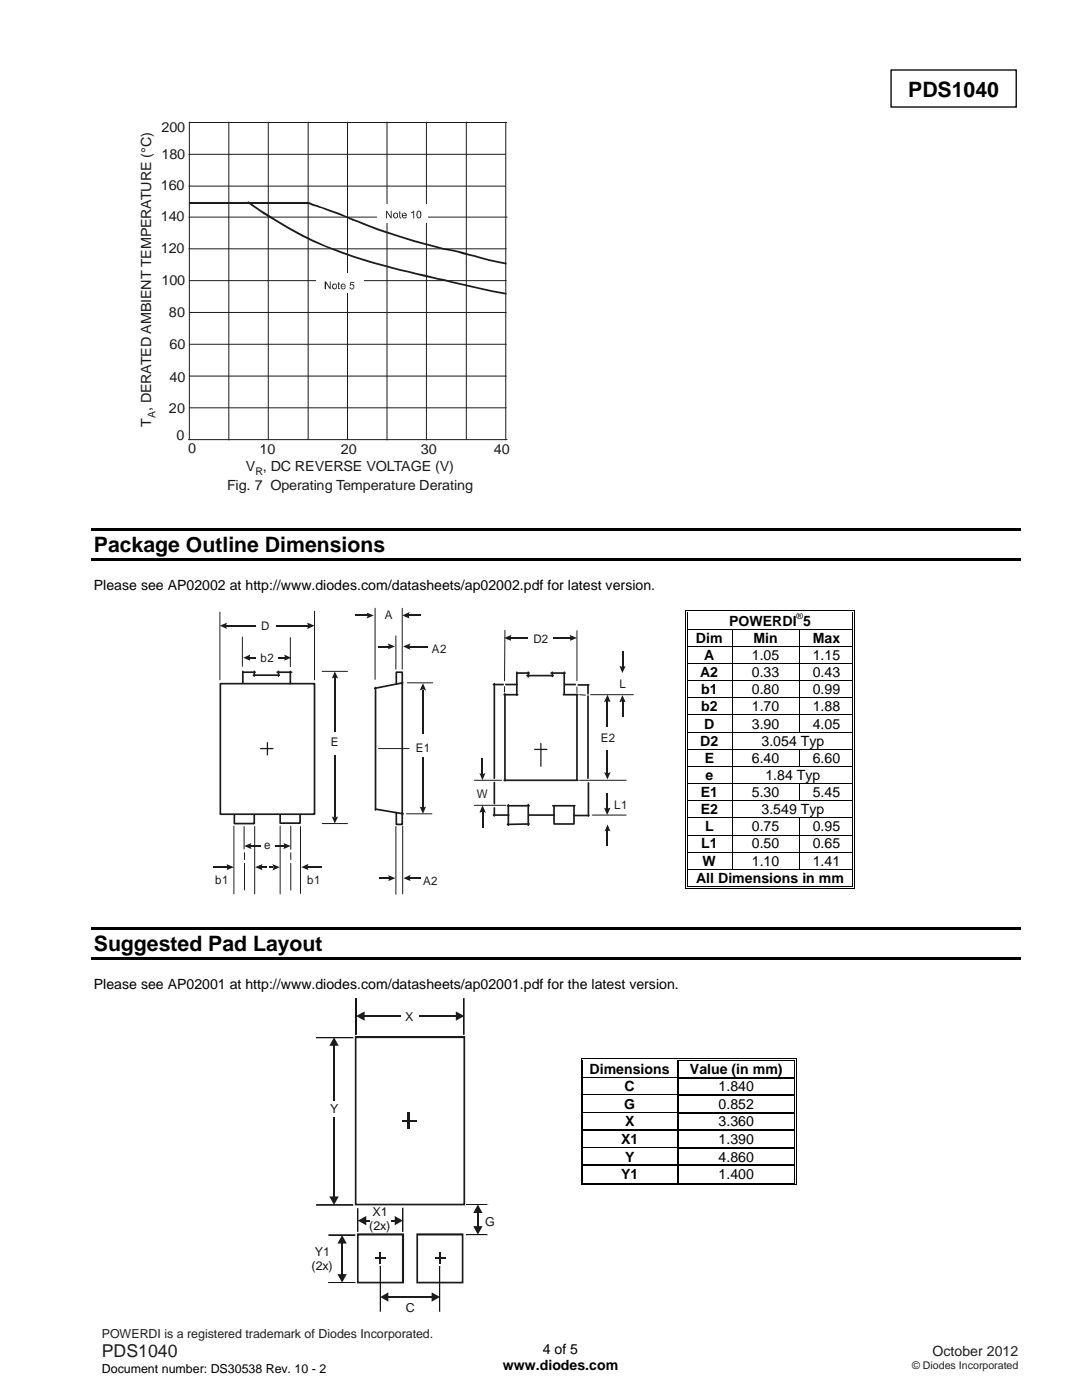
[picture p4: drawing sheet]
<svg xmlns="http://www.w3.org/2000/svg" width="216mm" height="279mm" viewBox="0 0 216 279" stroke-linecap="round" stroke-linejoin="round" font-family="sans-serif">
<path d="M177.8 14h25v7.4h-25z" fill="none" stroke="#000" stroke-width=".26"/>
<g fill="none" stroke="#1f1a17" stroke-width=".2">
<path d="M37.7 37.1h63.1M37.7 30.8h63.1M37.8 24.4v63.3M37.8 24.4h63.3M45.7 24.4v63.4M53.5 24.4v63.3M61.5 24.4v63.3M69.3 24.4v63.3M77.2 24.4v63.4M85.1 24.4v63.4M93 24.4v63.3M100.9 24.4v63.3"/>
<path d="M37.7 43.3h63.5M37.7 49.7h63.3M37.8 56h63.2M37.8 75.1h63.2M37.8 68.7h63.2M37.8 62.4h63.2M37.6 87.7h63.6M37.8 81.4h63.2"/>
</g>
<path d="M37.7 40.4h23.8" fill="none" stroke="#1f1a17" stroke-width=".34"/>
<g fill="#1f1a17">
<path d="M49.6 40.2l-.2 .2zM49.6 40.2l-.1 .2zM49.6 40.2l1.6 1.1-.3 .3-.8-.6-.7-.6zM51.2 41.3l1.7 1.1-.3 .3-1.7-1.1zM52.9 42.4a83.4 83.4 0 0 0 9.6 5.5l-.2 .3a95.4 95.4 0 0 1-9.7-5.5zM62.5 47.9a91.5 91.5 0 0 0 11.2 4.1l-.1 .4a91.5 91.5 0 0 1-11.3-4.2zM73.7 52l6.2 1.7 6.5 1.5v.4l-6.6-1.5-6.2-1.7zM86.4 55.2l4 1-.1 .3-3.9-.9zM90.4 56.2l10.7 2.3-.1 .3-2.8-.5-7.9-1.8z"/>
<path d="M61.6 40.3l1.8 .7-.1 .3-1.9-.7zM63.4 41l.8 .3-.1 .3-.8-.3zM64.2 41.3l1 .3-.1 .4-1-.4zM65.2 41.6l5.2 2.1-.1 .3-5.2-2zM70.4 43.8l-.1 .2zM70.4 43.7l-.1 .3zM70.4 43.8l-.1 .2zM70.4 43.7l2.4 .9-.2 .3-2.3-.9zM72.8 44.6l2.6 1-.1 .3-.7-.2-2-.8zM75.4 45.6l7.4 2.4 5.7 1.5 1.8 .3v.4a106.6 106.6 0 0 1-15-4.3zM90.3 49.8l4.4 1.1v.4l-4.4-1.1zM94.7 50.9l3.1 .9 3.3 .7-.1 .3-3.3-.7-3-.8z"/>
</g>
<g fill="#fff">
<path d="M63 54.6h9.6v3.8h-9.6z"/>
<path d="M75.2 40.6h10.1v3.8h-10.1z"/>
</g>
<g fill="#1f1a17">
<path d="M64.8 56.2h.2l.8 1.2v-1.2h.2v1.5h-.2l-.8-1.2v1.2h-.2z" fill-rule="evenodd"/>
<path d="M66.4 56.7l.6-.1 .1 .2v.8l-.4 .2-.3-.2-.2-.4zM66.6 56.9l-.2 .3 .3 .4 .4-.2v-.4l-.2-.2z" fill-rule="evenodd"/>
<path d="M67.5 56.3h.1v.3h.2v.2h-.2v.7l.3 .2-.4-.1z" fill-rule="evenodd"/>
<path d="M68.2 56.6h.5l.3 .6h-.8v.3l.3 .1 .2-.2h.3l-.5 .4-.5-.4v-.5zM68.2 56.9v.2h.5v-.2z" fill-rule="evenodd"/>
<path d="M69.9 56.3h.8v.1h-.7v.4l.3-.1 .3 .2a.59 .59 0 0 1-.4 .9l-.4-.2v-.2l.1-.1v.1l.3 .2 .2-.1 .1-.4-.3-.2-.4 .1z" fill-rule="evenodd"/>
<path d="M77 42.1h.2l.8 1.1v-1.1h.1v1.5h-.1l-.8-1.2v1.2h-.2z" fill-rule="evenodd"/>
<path d="M78.6 42.6l.3-.2 .4 .2v.8a.57 .57 0 0 1-.8 0 .57 .57 0 0 1 .1-.8zM78.7 42.7v.5l.1 .2h.3l.1-.6-.3-.2z" fill-rule="evenodd"/>
<path d="M79.7 42.2l.1-.1v.4h.3l-.3 .1v.7l.3 .1v.2l-.4-.2z" fill-rule="evenodd"/>
<path d="M80.2 42.7l.5-.3 .3 .2 .2 .5h-.9l.3 .3 .6-.2-.1 .2-.6 .2-.3-.4zM80.4 42.7l-.1 .2h.6v-.2l-.2-.1z" fill-rule="evenodd"/>
<path d="M82 42.4l.6-.3v1.5h-.1v-1.2l-.4 .2z" fill-rule="evenodd"/>
<path d="M83.4 42.1h.4l.3 .4-.1 .9-.3 .2a.64 .64 0 0 1-.6-.3 .64 .64 0 0 1 0-.7zM83.4 42.3l-.1 .9 .2 .2h.2l.2-.6-.1-.5z" fill-rule="evenodd"/>
</g>
<path d="M18.2 105.3h185.5v.6h-185.5zM18.2 111.4h185.5v.6h-185.5zM18.2 185h185.5v.5h-185.5zM18.2 191.1h185.5v.5h-185.5z" fill="#000"/>
<g fill="#fff">
<path d="M137.3 122.3h32.8v3.2h-32.8z"/>
<path d="M137.7 122.3h32v3.2h-32z"/>
</g>
<path d="M136.8 121.7h.1v.6h-.1zM136.8 121.7h.5v.2h-.5zM137.1 122.1h.2v.2h-.2zM137.1 122.1h.2v.1h-.2z" fill="#000"/>
<path d="M137.3 121.8h32.8M137.3 122.2h32.8" fill="none" stroke="#000" stroke-width=".2"/>
<path d="M137.3 122.2l32.8 .1z" fill="#fff"/>
<path d="M170.1 121.7h.5v.2h-.5zM170.1 122.1h.2v.2h-.2zM170.1 122.1h.2v.1h-.2zM170.5 121.7h.1v.6h-.1z" fill="#000"/>
<path d="M136.9 122.3v3.2M137.2 122.3v3.2M170.2 122.3v3.2M170.5 122.3v3.2" fill="none" stroke="#000" stroke-width=".2"/>
<g fill="#fff">
<path d="M137.3 125.7h8.7v3.2h-8.7z"/>
<path d="M137.7 125.7h7.7v3.2h-7.7z"/>
<path d="M146.2 125.7h13.2v3.2h-13.2z"/>
<path d="M146.8 125.7h11.9v3.2h-11.9z"/>
<path d="M159.6 125.7h10.5v3.2h-10.5z"/>
<path d="M160.2 125.7h9.5v3.2h-9.5z"/>
</g>
<path d="M136.8 125.5h.1v.2h-.1zM137.1 125.5h.2v.2h-.2zM170.1 125.5h.2v.2h-.2zM170.5 125.5h.1v.2h-.1z" fill="#000"/>
<path d="M136.9 125.7v3.2M137.2 125.7v3.2M137.3 125.6h32.8M146.1 125.7v3.2M159.4 125.7v3.2M170.2 125.7v3.2M170.5 125.7v3.2" fill="none" stroke="#000" stroke-width=".2"/>
<g fill="#fff">
<path d="M137.3 129.1h8.7v3.2h-8.7z"/>
<path d="M137.7 129.1h7.7v3.2h-7.7z"/>
<path d="M146.2 129.1h13.2v3.2h-13.2z"/>
<path d="M146.8 129.1h11.9v3.2h-11.9z"/>
<path d="M159.6 129.1h10.5v3.2h-10.5z"/>
<path d="M160.2 129.1h9.5v3.2h-9.5z"/>
</g>
<path d="M136.8 128.9h.1v.2h-.1zM137.1 128.9h.2v.2h-.2zM170.1 128.9h.2v.2h-.2zM170.5 128.9h.1v.2h-.1z" fill="#000"/>
<path d="M136.9 129.1v3.2M137.2 129.1v3.2M137.3 129h32.8M146.1 129.1v3.2M159.4 129.1v3.2M170.2 129.1v3.2M170.5 129.1v3.2" fill="none" stroke="#000" stroke-width=".2"/>
<g fill="#fff">
<path d="M137.3 132.5h8.7v3.3h-8.7z"/>
<path d="M137.7 132.5h7.7v3.3h-7.7z"/>
<path d="M146.2 132.5h13.2v3.3h-13.2z"/>
<path d="M146.8 132.5h11.9v3.3h-11.9z"/>
<path d="M159.6 132.5h10.5v3.3h-10.5z"/>
<path d="M160.2 132.5h9.5v3.3h-9.5z"/>
</g>
<path d="M136.8 132.3h.1v.2h-.1zM137.1 132.3h.2v.2h-.2zM170.1 132.3h.2v.2h-.2zM170.5 132.3h.1v.2h-.1z" fill="#000"/>
<path d="M136.9 132.5v3.3M137.2 132.5v3.3M137.3 132.4h32.8M146.1 132.5v3.3M159.4 132.5v3.3M170.2 132.5v3.3M170.5 132.5v3.3" fill="none" stroke="#000" stroke-width=".2"/>
<g fill="#fff">
<path d="M137.3 135.9h8.7v3.3h-8.7z"/>
<path d="M137.7 135.9h7.7v3.3h-7.7z"/>
<path d="M146.2 135.9h13.2v3.3h-13.2z"/>
<path d="M146.8 135.9h11.9v3.3h-11.9z"/>
<path d="M159.6 135.9h10.5v3.3h-10.5z"/>
<path d="M160.2 135.9h9.5v3.3h-9.5z"/>
</g>
<path d="M136.8 135.8h.1v.1h-.1zM137.1 135.8h.2v.1h-.2zM170.1 135.8h.2v.1h-.2zM170.5 135.8h.1v.1h-.1z" fill="#000"/>
<path d="M136.9 135.9v3.3M137.2 135.9v3.3M137.3 135.8h32.8M146.1 135.9v3.3M159.4 135.9v3.3M170.2 135.9v3.3M170.5 135.9v3.3" fill="none" stroke="#000" stroke-width=".2"/>
<g fill="#fff">
<path d="M137.3 139.4h8.7v3.2h-8.7z"/>
<path d="M137.7 139.4h7.7v3.2h-7.7z"/>
<path d="M146.2 139.4h13.2v3.2h-13.2z"/>
<path d="M146.8 139.4h11.9v3.2h-11.9z"/>
<path d="M159.6 139.4h10.5v3.2h-10.5z"/>
<path d="M160.2 139.4h9.5v3.2h-9.5z"/>
</g>
<path d="M136.8 139.2h.1v.2h-.1zM137.1 139.2h.2v.2h-.2zM170.1 139.2h.2v.2h-.2zM170.5 139.2h.1v.2h-.1z" fill="#000"/>
<path d="M136.9 139.4v3.2M137.2 139.4v3.2M137.3 139.3h32.8M146.1 139.4v3.2M159.4 139.4v3.2M170.2 139.4v3.2M170.5 139.4v3.2" fill="none" stroke="#000" stroke-width=".2"/>
<g fill="#fff">
<path d="M137.3 142.8h8.7v3.2h-8.7z"/>
<path d="M137.7 142.8h7.7v3.2h-7.7z"/>
<path d="M146.2 142.8h13.2v3.2h-13.2z"/>
<path d="M146.8 142.8h11.9v3.2h-11.9z"/>
<path d="M159.6 142.8h10.5v3.2h-10.5z"/>
<path d="M160.2 142.8h9.5v3.2h-9.5z"/>
</g>
<path d="M136.8 142.6h.1v.2h-.1zM137.1 142.6h.2v.2h-.2zM170.1 142.6h.2v.2h-.2zM170.5 142.6h.1v.2h-.1z" fill="#000"/>
<path d="M136.9 142.8v3.2M137.2 142.8v3.2M137.3 142.7h32.8M146.1 142.8v3.2M159.4 142.8v3.2M170.2 142.8v3.2M170.5 142.8v3.2" fill="none" stroke="#000" stroke-width=".2"/>
<g fill="#fff">
<path d="M137.3 146.2h8.7v3.3h-8.7z"/>
<path d="M137.7 146.2h7.7v3.3h-7.7z"/>
<path d="M146.2 146.2h23.9v3.3h-23.9z"/>
<path d="M146.8 146.2h22.9v3.3h-22.9z"/>
</g>
<path d="M136.8 146h.1v.2h-.1zM137.1 146h.2v.2h-.2zM170.1 146h.2v.2h-.2zM170.5 146h.1v.2h-.1z" fill="#000"/>
<path d="M136.9 146.2v3.3M137.2 146.2v3.3M137.3 146.1h32.8M146.1 146.2v3.3M170.2 146.2v3.3M170.5 146.2v3.3" fill="none" stroke="#000" stroke-width=".2"/>
<g fill="#fff">
<path d="M137.3 149.6h8.7v3.3h-8.7z"/>
<path d="M137.7 149.6h7.7v3.3h-7.7z"/>
<path d="M146.2 149.6h13.2v3.3h-13.2z"/>
<path d="M146.8 149.6h11.9v3.3h-11.9z"/>
<path d="M159.6 149.6h10.5v3.3h-10.5z"/>
<path d="M160.2 149.6h9.5v3.3h-9.5z"/>
</g>
<path d="M136.8 149.5h.1v.1h-.1zM137.1 149.5h.2v.1h-.2zM170.1 149.5h.2v.1h-.2zM170.5 149.5h.1v.1h-.1z" fill="#000"/>
<path d="M136.9 149.6v3.3M137.2 149.6v3.3M137.3 149.5h32.8M146.1 149.6v3.3M159.4 149.6v3.3M170.2 149.6v3.3M170.5 149.6v3.3" fill="none" stroke="#000" stroke-width=".2"/>
<g fill="#fff">
<path d="M137.3 153.1h8.7v3.2h-8.7z"/>
<path d="M137.7 153.1h7.7v3.2h-7.7z"/>
<path d="M146.2 153.1h23.9v3.2h-23.9z"/>
<path d="M146.8 153.1h22.9v3.2h-22.9z"/>
</g>
<path d="M136.8 152.9h.1v.1h-.1zM136.8 156.3h.1v.2h-.1zM136.8 159.7h.1v.2h-.1zM137.1 152.9h.2v.1h-.2zM137.1 156.3h.2v.2h-.2zM137.1 159.7h.2v.2h-.2zM170.1 152.9h.2v.1h-.2zM170.1 156.3h.2v.2h-.2zM170.1 159.7h.2v.2h-.2zM170.5 152.9h.1v.1h-.1zM170.5 156.3h.1v.2h-.1zM170.5 159.7h.1v.2h-.1z" fill="#000"/>
<g fill="none" stroke="#000" stroke-width=".2">
<path d="M136.9 153v3.3M136.9 156.5v3.2M136.9 159.9v3.2M137.2 153v3.3M137.2 156.5v3.2M137.2 159.9v3.2M137.3 153h32.8M137.3 156.4h32.8M137.3 159.8h32.8M146.1 153v3.3M146.1 156.5v3.2M146.1 159.9v3.2"/>
<path d="M159.4 156.5v3.2M170.2 153v3.3M170.2 156.5v3.2M170.2 159.9v3.2M170.5 153v3.3M170.5 156.5v3.2M170.5 159.9v3.2"/>
</g>
<g fill="#fff">
<path d="M137.3 163.3h8.7v3.3h-8.7z"/>
<path d="M137.7 163.3h7.7v3.3h-7.7z"/>
</g>
<path d="M136.8 163.1h.1v.2h-.1zM136.8 166.6h.1v.1h-.1zM136.8 170h.1v.2h-.1zM137.1 163.1h.2v.2h-.2zM137.1 166.6h.2v.1h-.2zM137.1 170h.2v.2h-.2zM170.1 163.1h.2v.2h-.2zM170.1 166.6h.2v.1h-.2zM170.1 170h.2v.2h-.2zM170.5 163.1h.1v.2h-.1zM170.5 166.6h.1v.1h-.1zM170.5 170h.1v.2h-.1z" fill="#000"/>
<g fill="none" stroke="#000" stroke-width=".2">
<path d="M136.9 163.3v3.3M136.9 166.7v3.3M136.9 170.2v3.2M137.2 163.3v3.3M137.2 166.7v3.3M137.2 170.2v3.2M137.3 163.2h32.8M137.3 166.6h32.8M137.3 170.1h32.8M146.1 163.3v3.3M146.1 166.7v3.3M146.1 170.2v3.2"/>
<path d="M159.4 163.3v3.3M159.4 166.7v3.3M159.4 170.2v3.2M170.2 163.3v3.3M170.2 166.7v3.3M170.2 170.2v3.2M170.5 163.3v3.3M170.5 166.7v3.3M170.5 170.2v3.2"/>
</g>
<g fill="#fff">
<path d="M137.3 173.6h32.8v3.2h-32.8z"/>
<path d="M137.7 173.6h32v3.2h-32z"/>
</g>
<path d="M136.8 173.4h.1v.2h-.1zM136.8 177.2h.5v.2h-.5zM137.1 173.4h.2v.2h-.2zM137.1 176.8h.2v.2h-.2zM170.1 173.4h.2v.2h-.2zM170.1 177.2h.5v.2h-.5zM170.1 176.8h.2v.2h-.2zM170.5 173.4h.1v.2h-.1zM170.5 176.8h.1v.6h-.1z" fill="#000"/>
<path d="M136.9 173.6v3.8M137.2 173.6v3.2M137.3 173.5h32.8M137.3 177.3h32.8M137.3 176.9h32.8M170.2 173.6v3.2M170.5 173.6v3.2" fill="none" stroke="#000" stroke-width=".2"/>
<g fill="#fff">
<path d="M116.4 211.7h18.7v3.2h-18.7z"/>
<path d="M116.8 211.7h17.7v3.2h-17.7z"/>
</g>
<path d="M115.9 211.2h.2v.5h-.2zM115.9 211.2h.5v.1h-.5zM116.2 211.5h.2v.2h-.2z" fill="#000"/>
<path d="M116.4 211.2h18.7M116.4 211.6h18.7" fill="none" stroke="#000" stroke-width=".2"/>
<path d="M116.4 211.7h18.7z" fill="#fff"/>
<path d="M135.1 211.7h.2zM135.1 211.2h.5v.1h-.5zM135.1 211.5h.5v.2h-.5zM158.4 211.2h.5v.1h-.5zM158.4 211.5h.2v.2h-.2zM158.8 211.2h.1v.5h-.1z" fill="#000"/>
<path d="M116 211.7v3.2M116.3 211.7v3.2M135.6 211.2h22.8M135.6 211.6h22.8M158.5 211.7v3.2M158.9 211.7v3.2" fill="none" stroke="#000" stroke-width=".2"/>
<path d="M135.2 211.7v3.2" fill="none" stroke="#000" stroke-width=".25"/>
<g fill="#fff">
<path d="M116.4 215.2h18.7v3.2h-18.7z"/>
<path d="M116.8 215.2h17.7v3.2h-17.7z"/>
</g>
<path d="M115.9 214.9h.2v.3h-.2zM116.2 214.9h.2v.3h-.2z" fill="#000"/>
<path d="M116.4 215.1h18.7" fill="none" stroke="#000" stroke-width=".25"/>
<path d="M116.4 215.2h18.7z" fill="#fff"/>
<path d="M135.1 214.9h.2v.3h-.2zM158.4 214.9h.2v.3h-.2zM158.8 214.9h.1v.3h-.1z" fill="#000"/>
<path d="M135.2 215.2v3.2M135.3 215.1h23.1" fill="none" stroke="#000" stroke-width=".25"/>
<path d="M116 215.2v3.2M116.3 215.2v3.2M158.5 215.2v3.2M158.9 215.2v3.2" fill="none" stroke="#000" stroke-width=".2"/>
<g fill="#fff">
<path d="M116.4 218.7h18.7v3.3h-18.7z"/>
<path d="M116.8 218.7h17.7v3.3h-17.7z"/>
</g>
<path d="M115.9 218.4h.2v.3h-.2zM116.2 218.4h.2v.3h-.2z" fill="#000"/>
<path d="M116.4 218.6h18.7" fill="none" stroke="#000" stroke-width=".25"/>
<path d="M116.4 218.7h18.7z" fill="#fff"/>
<path d="M135.1 218.4h.2v.3h-.2zM158.4 218.4h.2v.3h-.2zM158.8 218.4h.1v.3h-.1z" fill="#000"/>
<path d="M135.2 218.7v3.3M135.3 218.6h23.1" fill="none" stroke="#000" stroke-width=".25"/>
<path d="M116 218.7v3.3M116.3 218.7v3.3M158.5 218.7v3.3M158.9 218.7v3.3" fill="none" stroke="#000" stroke-width=".2"/>
<g fill="#fff">
<path d="M116.4 222.2h18.7v3.3h-18.7z"/>
<path d="M116.8 222.2h17.7v3.3h-17.7z"/>
</g>
<path d="M115.9 222h.2v.2h-.2zM116.2 222h.2v.2h-.2z" fill="#000"/>
<path d="M116.4 222.1h18.7" fill="none" stroke="#000" stroke-width=".25"/>
<path d="M116.4 222.2h18.7z" fill="#fff"/>
<path d="M135.1 222h.2v.2h-.2zM158.4 222h.2v.2h-.2zM158.8 222h.1v.2h-.1z" fill="#000"/>
<path d="M135.2 222.2v3.3M135.3 222.1h23.1" fill="none" stroke="#000" stroke-width=".25"/>
<path d="M116 222.2v3.3M116.3 222.2v3.3M158.5 222.2v3.3M158.9 222.2v3.3" fill="none" stroke="#000" stroke-width=".2"/>
<g fill="#fff">
<path d="M116.4 225.7h18.7v3.3h-18.7z"/>
<path d="M116.8 225.7h17.7v3.3h-17.7z"/>
</g>
<path d="M115.9 225.5h.2v.2h-.2zM116.2 225.5h.2v.2h-.2z" fill="#000"/>
<path d="M116.4 225.6h18.7" fill="none" stroke="#000" stroke-width=".25"/>
<path d="M116.4 225.7h18.7z" fill="#fff"/>
<path d="M135.1 225.5h.2v.2h-.2zM158.4 225.5h.2v.2h-.2zM158.8 225.5h.1v.2h-.1z" fill="#000"/>
<path d="M135.2 225.7v3.3M135.3 225.6h23.1" fill="none" stroke="#000" stroke-width=".25"/>
<path d="M116 225.7v3.3M116.3 225.7v3.3M158.5 225.7v3.3M158.9 225.7v3.3" fill="none" stroke="#000" stroke-width=".2"/>
<g fill="#fff">
<path d="M116.4 229.2h18.7v3.3h-18.7z"/>
<path d="M116.8 229.2h17.7v3.3h-17.7z"/>
</g>
<path d="M115.9 229h.2v.2h-.2zM116.2 229h.2v.2h-.2z" fill="#000"/>
<path d="M116.4 229.1h18.7" fill="none" stroke="#000" stroke-width=".25"/>
<path d="M116.4 229.2h18.7z" fill="#fff"/>
<path d="M135.1 229h.2v.2h-.2zM158.4 229h.2v.2h-.2zM158.8 229h.1v.2h-.1z" fill="#000"/>
<path d="M135.2 229.2v3.3M135.3 229.1h23.1" fill="none" stroke="#000" stroke-width=".25"/>
<path d="M116 229.2v3.3M116.3 229.2v3.3M158.5 229.2v3.3M158.9 229.2v3.3" fill="none" stroke="#000" stroke-width=".2"/>
<g fill="#fff">
<path d="M116.4 232.7h18.7v3.3h-18.7z"/>
<path d="M116.8 232.7h17.7v3.3h-17.7z"/>
</g>
<path d="M115.9 232.5h.2v.2h-.2zM116.2 232.5h.2v.2h-.2z" fill="#000"/>
<path d="M116.4 232.6h18.7" fill="none" stroke="#000" stroke-width=".25"/>
<path d="M116.4 232.7h18.7z" fill="#fff"/>
<path d="M115.9 236.3h.5v.2h-.5zM116.2 236h.2v.2h-.2zM135.1 232.5h.2v.2h-.2zM135.1 236h.5v.2h-.5zM158.4 232.5h.2v.2h-.2zM158.4 236.3h.5v.2h-.5zM158.4 236h.2v.2h-.2zM158.8 232.5h.1v.2h-.1zM158.8 236h.1v.5h-.1z" fill="#000"/>
<path d="M135.2 232.7v3.3M135.3 232.6h23.1" fill="none" stroke="#000" stroke-width=".25"/>
<path d="M116 232.7v3.8M116.3 232.7v3.3M116.4 236.4h42M116.4 236.1h18.7M135.6 236.1h22.8M158.5 232.7v3.3M158.9 232.7v3.3" fill="none" stroke="#000" stroke-width=".2"/>
<g fill="#1f1a17">
<path d="M92.5 207h.3v33.4h-.3zM92.6 240.4h.2v.2h-.2zM71 240.2h21.6v.4h-21.6zM70.8 240.4h.2v.2h-.2zM70.8 207h.3v33.4h-.3zM70.8 206.8h.2v.2h-.2zM71 206.8h21.6v.4h-21.6zM92.6 206.8h.2v.2h-.2z"/>
<path d="M80.2 246.4h.4v9.6h-.4zM80.5 256h.1v.1h-.1zM71.4 255.8h9.1v.3h-9.1zM71.2 256h.2v.1h-.2zM71.2 246.4h.4v9.6h-.4zM71.2 246.1h.2v.3h-.2zM71.4 246.1h9.1v.5h-9.1zM80.5 246.1h.1v.3h-.1z"/>
</g>
<path d="M66.7 207l.9 1.7h-1.9l1-1.7 .9 1.7z" fill-rule="evenodd" fill="#1f1a17"/>
<path d="M66.7 208.5v30.5" fill="none" stroke="#1f1a17" stroke-width=".34"/>
<g fill="#1f1a17">
<path d="M65.7 238.8h1.9l-.9 1.7 .9-1.7-.9 1.7z" fill-rule="evenodd"/>
<path d="M95.4 240.4l.9 1.7h-1.9l1-1.7 .9 1.7z" fill-rule="evenodd"/>
</g>
<path d="M95.4 241.9v3" fill="none" stroke="#1f1a17" stroke-width=".34"/>
<g fill="#1f1a17">
<path d="M94.4 244.7h1.9l-.9 1.7 .9-1.7-.9 1.7z" fill-rule="evenodd"/>
<path d="M91 201.8l1.6 1-1.6 .9 1.6-.9-1.6 .9z" fill-rule="evenodd"/>
</g>
<path d="M72.6 202.8h18.5" fill="none" stroke="#1f1a17" stroke-width=".34"/>
<g fill="#1f1a17">
<path d="M71.1 202.8l1.6-1v1.9z" fill-rule="evenodd"/>
<path d="M78.8 242.7l1.6 .9-1.6 .9 1.6-.9-1.6 .9z" fill-rule="evenodd"/>
</g>
<path d="M72.9 243.6h5.9" fill="none" stroke="#1f1a17" stroke-width=".34"/>
<g fill="#1f1a17">
<path d="M71.4 243.6l1.7-.9v1.8z" fill-rule="evenodd"/>
<path d="M86.1 257.9l1.7 .9-1.7 1 1.7-1-1.7 1z" fill-rule="evenodd"/>
</g>
<path d="M77.4 258.8h8.9" fill="none" stroke="#1f1a17" stroke-width=".34"/>
<path d="M75.9 258.8l1.6-.9v1.9z" fill-rule="evenodd" fill="#1f1a17"/>
<g fill="#131516">
<path d="M63.1 207h7.4v.2h-7.4zM63.1 207v.2zM63.1 207h7.4v.2h-7.4zM70.5 207v.2z"/>
<path d="M63.1 240.4h7.4v.2h-7.4zM63.1 240.4v.2zM63.1 240.4h7.4v.2h-7.4zM70.5 240.4v.2z"/>
<path d="M92.5 199.2h.1v7.3h-.1zM92.5 206.5h.1zM92.5 199.2h.1v7.3h-.1zM92.5 199.2h.1z"/>
<path d="M70.9 199.2h.2v7.3h-.2zM70.9 206.5h.2zM70.9 199.2h.2v7.3h-.2zM70.9 199.2h.2z"/>
<path d="M93 240.3h4.2v.2h-4.2zM93 240.3v.2zM93 240.3h4.2v.2h-4.2zM97.2 240.3v.2z"/>
<path d="M87.7 252.7h.1v9h-.1zM87.7 252.7h.1zM87.7 252.7h.1v9h-.1zM87.7 261.7h.1z"/>
<path d="M80.3 241.1h.2v4.7h-.2zM80.3 241.1h.2zM80.3 241.1h.2v4.7h-.2zM80.3 245.8h.2z"/>
<path d="M71.3 241.2h.2v4.6h-.2zM71.3 241.2h.2zM71.3 241.2h.2v4.6h-.2zM71.3 245.8h.2z"/>
</g>
<path d="M81.6 202.8h.4h-.4v.3z" fill="none" stroke="#23282b" stroke-width=".2"/>
<path d="M80.1 201.1h3.5v3.5h-3.5z" fill="#fff"/>
<g fill="#131516">
<path d="M65.6 246.4h5.3v.2h-5.3zM70.9 246.4v.2zM65.6 246.4h5.3v.2h-5.3zM65.6 246.4v.2z"/>
<path d="M65.6 255.9h5.3v.2h-5.3zM70.9 255.9v.2zM65.6 255.9h5.3v.2h-5.3zM65.6 255.9v.2z"/>
</g>
<path d="M65.9 219.7h1.3v3.1h-1.3z" fill="#fff"/>
<path d="M81.6 222v3.4" fill="none" stroke="#1f1a17" stroke-width=".42"/>
<path d="M80.2 223.7h2.9M74.9 251.1h2M75.9 250v2.3" fill="none" stroke="#1f1a17" stroke-width=".34"/>
<path d="M92.1 246.4h.4v9.6h-.4zM92.3 256h.2v.1h-.2zM83.2 255.8h9.1v.3h-9.1zM83.1 256h.1v.1h-.1zM83.1 246.4h.3v9.6h-.3zM83.1 246.1h.1v.3h-.1zM83.2 246.1h9.1v.5h-9.1zM92.3 246.1h.2v.3h-.2z" fill="#1f1a17"/>
<path d="M93 246.3h4.2v.2h-4.2zM93 246.3v.2zM93 246.3h4.2v.2h-4.2zM97.2 246.3v.2z" fill="#131516"/>
<path d="M86.8 251.1h2M87.7 250v2.3" fill="none" stroke="#1f1a17" stroke-width=".34"/>
<path d="M68.3 246.5l.9 1.7h-1.9l1-1.7 .9 1.7z" fill-rule="evenodd" fill="#1f1a17"/>
<path d="M68.3 248v6.4" fill="none" stroke="#1f1a17" stroke-width=".34"/>
<path d="M67.3 254.3h1.9l-.9 1.7 .9-1.7-.9 1.7z" fill-rule="evenodd" fill="#1f1a17"/>
<path d="M73.9 243.2h4.1v.9h-4.1z" fill="#fff"/>
<path d="M75.8 252.7h.2v9h-.2zM75.8 252.7h.2zM75.8 252.7h.2v9h-.2zM75.8 261.7h.2z" fill="#131516"/>
<path d="M44 136.4h18.8v26.1h-18.8zM48.5 134.2h2.4M50.6 134.7h5.1M79.1 136.5v-2.3h1.2v2.3M46.8 162.6v1.8h3.9v-1.8" fill="none" stroke="#1f1a17" stroke-width=".34"/>
<g fill="none" stroke="#1f1a17" stroke-width=".2">
<path d="M43.9 122.2v13.5M48.4 127.1v5.9M57.9 127.2v5.9M62.8 122v13.7M64.3 134h5M81.3 136.3h5.1M48.7 165v4.4M48.8 170.2v1.3M55.9 164.9v13.5M58 170.2v1.3M60 165v13.3M64.3 164.4h5"/>
<path d="M81.1 162.4h5.1"/>
</g>
<path d="M43.9 124.9l1.4-.6-.2 .3v.6l.2 .3z" fill-rule="evenodd" fill="#1f1a17"/>
<path d="M45.1 124.9h16.4" fill="none" stroke="#1f1a17" stroke-width=".25"/>
<g fill="#1f1a17">
<path d="M61.3 124.3l1.5 .6-1.5 .6z" fill-rule="evenodd"/>
<path d="M48.5 131.3l1.5-.7-.2 .4v.5l.2 .4z" fill-rule="evenodd"/>
</g>
<path d="M49.8 131.2h7.1" fill="none" stroke="#1f1a17" stroke-width=".23"/>
<g fill="#1f1a17">
<path d="M56.7 130.6l1.4 .7-1.4 .6 .1-.4v-.5z" fill-rule="evenodd"/>
<path d="M66.8 134l.7 1.4-.4-.1h-.6l-.3 .1z" fill-rule="evenodd"/>
</g>
<path d="M66.8 135.3v27.8" fill="none" stroke="#1f1a17" stroke-width=".25"/>
<g fill="#1f1a17">
<path d="M66.2 162.9l.3 .2h.6l.4-.2-.7 1.5z" fill-rule="evenodd"/>
<path d="M84.4 136.4l.6 1.4-.3-.2-1 .2z" fill-rule="evenodd"/>
</g>
<path d="M84.4 137.6v23.5" fill="none" stroke="#1f1a17" stroke-width=".25"/>
<g fill="#1f1a17">
<path d="M83.7 161a1.23 1.23 0 0 0 1.3 0l-.6 1.4z" fill-rule="evenodd"/>
<path d="M54.4 172.5l1.4 .6-1.4 .6 .1-.4z" fill-rule="evenodd"/>
<path d="M60.1 173.1l1.5-.7-.2 .3v.6l.2 .4z" fill-rule="evenodd"/>
</g>
<path d="M53.8 173h.7v.2h-.7z" fill="#1f1a17"/>
<path d="M61.3 173h2.8M75.6 175.3h2" fill="none" stroke="#1f1a17" stroke-width=".25"/>
<path d="M74.9 137.2v24.4M80.3 136.3v26.2M80.3 136.3l-5.5 1.1" fill="none" stroke="#1f1a17" stroke-width=".34"/>
<path d="M74.8 121.4v14.2M79 126.9v6.7M80.3 121.4v12.2M79 165v13.5M80.3 164.9v13.5" fill="none" stroke="#1f1a17" stroke-width=".2"/>
<g fill="#1f1a17">
<path d="M77.5 174.7l1.4 .6-1.4 .6a1.05 1.05 0 0 0 0-1.2z" fill-rule="evenodd"/>
<path d="M80.5 175.3l1.5-.7-.2 .3v.6l.2 .4z" fill-rule="evenodd"/>
</g>
<path d="M75.4 129.1h2.2M81.7 175.2h2.2" fill="none" stroke="#1f1a17" stroke-width=".25"/>
<g fill="#1f1a17">
<path d="M77.4 128.4l1.4 .6-1.4 .6 .2-.3z" fill-rule="evenodd"/>
<path d="M80.4 129l1.5-.6-.2 .4v.5l.2 .4z" fill-rule="evenodd"/>
</g>
<path d="M81.7 129.1h3.6" fill="none" stroke="#1f1a17" stroke-width=".25"/>
<g fill="#fff">
<path d="M64.3 146h5v4.6h-5z"/>
<path d="M82.3 146.6h4.4v4.6h-4.4z"/>
<path d="M51.1 123.3h3.9v3.2h-3.9z"/>
<path d="M51.2 129.7h4.2v3.1h-4.2z"/>
</g>
<path d="M46.7 164.9v13.5M50.8 165v13.4" fill="none" stroke="#1f1a17" stroke-width=".2"/>
<path d="M42.5 173.1h2.9" fill="none" stroke="#1f1a17" stroke-width=".25"/>
<g fill="#1f1a17">
<path d="M45.2 172.5l1.5 .6-1.5 .6z" fill-rule="evenodd"/>
<path d="M50.9 173.1l1.4-.6v1.2z" fill-rule="evenodd"/>
</g>
<path d="M52.2 173h1v.2h-1z" fill="#1f1a17"/>
<path d="M58 164.9v4.6" fill="none" stroke="#1f1a17" stroke-width=".2"/>
<path d="M56.6 168.3l1.4 .5-1.4 .6a1.12 1.12 0 0 0 0-1.1z" fill-rule="evenodd" fill="#1f1a17"/>
<path d="M54.7 168.8h2" fill="none" stroke="#1f1a17" stroke-width=".25"/>
<path d="M48.7 168.8l1.4-.5v1.1z" fill-rule="evenodd" fill="#1f1a17"/>
<path d="M50 168.8h2" fill="none" stroke="#1f1a17" stroke-width=".25"/>
<path d="M80.3 122.8l1.4-.6a1.23 1.23 0 0 0 0 1.2z" fill-rule="evenodd" fill="#1f1a17"/>
<path d="M81.5 122.8h2.5" fill="none" stroke="#1f1a17" stroke-width=".25"/>
<path d="M73.2 122.2l1.4 .6-1.4 .6 .1-.3z" fill-rule="evenodd" fill="#1f1a17"/>
<path d="M70.9 122.8h2.4" fill="none" stroke="#1f1a17" stroke-width=".25"/>
<path d="M48.5 134v2.4M50.7 134v.9M55.3 134.2h2.9M55.6 134v.9M57.9 134v2.4M55.9 162.6v1.7h4v-1.7" fill="none" stroke="#1f1a17" stroke-width=".34"/>
<path d="M48.8 172.3v5.3M58 172.3v5.3" fill="none" stroke="#1f1a17" stroke-width=".2"/>
<path d="M52.2 168.4h2.7v1.8h-2.7z" fill="#fff"/>
<g fill="none" stroke="#1f1a17" stroke-width=".34">
<path d="M100.6 138.6h2.7M100.8 138.5v17.3M103.1 134.2v4.5M103.2 134.3h2.4M105.2 134.8h5.2M105.4 134.2v.9M110 134.3h2.8M110.2 134.2v.8M112.4 138.6h2.9M112.6 134.2v4.4M115.1 138.6v17M100.6 155.7h14.7"/>
<path d="M74.9 161.5l5.5 .9M79.1 162.2v2.3h1.2v-2.3M101.3 160.8h4.3M110.3 160.8h4.4M110.6 160.9v3.5h3.9v-3.5"/>
</g>
<path d="M100.8 125.8l-.1 10M115.1 125.9v9.9M75.5 149.4h6.1" fill="none" stroke="#1f1a17" stroke-width=".2"/>
<path d="M52 149.4h2.5M53.4 148.2v2.4M106.7 149.6h2.4M107.9 148.4v4.5" fill="none" stroke="#1f1a17" stroke-width=".25"/>
<path d="M100.6 127.3l1.4-.6-.1 .5 .1 .7z" fill-rule="evenodd" fill="#1f1a17"/>
<path d="M101.9 127.4h12" fill="none" stroke="#1f1a17" stroke-width=".25"/>
<path d="M113.7 126.7l1.4 .6-1.4 .6a1.05 1.05 0 0 0 0-1.2z" fill-rule="evenodd" fill="#1f1a17"/>
<path d="M105.5 125.6h4.9v3.2h-4.9z" fill="#fff"/>
<path d="M117.8 138.6h8.6" fill="none" stroke="#1f1a17" stroke-width=".2"/>
<path d="M124.2 140v3" fill="none" stroke="#1f1a17" stroke-width=".25"/>
<path d="M124.2 138.7l.7 1.5-.5-.2-.8 .2z" fill-rule="evenodd" fill="#1f1a17"/>
<path d="M124.2 130v3.1" fill="none" stroke="#1f1a17" stroke-width=".25"/>
<g fill="#1f1a17">
<path d="M123.6 132.9l.3 .2h.6l.4-.2-.7 1.4z" fill-rule="evenodd"/>
<path d="M121.2 138.6l.6 1.5a1.27 1.27 0 0 0-1.3 0z" fill-rule="evenodd"/>
</g>
<path d="M121.2 139.9v14.4" fill="none" stroke="#1f1a17" stroke-width=".25"/>
<path d="M120.5 154.1l.4 .2h.6l.3-.2-.6 1.5z" fill-rule="evenodd" fill="#1f1a17"/>
<path d="M115.6 155.7h9.3" fill="none" stroke="#1f1a17" stroke-width=".2"/>
<path d="M98.5 162.7h3" fill="none" stroke="#1f1a17" stroke-width=".34"/>
<path d="M118.8 145.1h5v4.5h-5z" fill="#fff"/>
<path d="M118.2 162.7h6.7" fill="none" stroke="#1f1a17" stroke-width=".2"/>
<path d="M121.2 165.8v3" fill="none" stroke="#1f1a17" stroke-width=".25"/>
<path d="M121.2 164.5l.6 1.5-.2-.2h-.7l-.3 .2z" fill-rule="evenodd" fill="#1f1a17"/>
<path d="M121.2 158.3v3.1" fill="none" stroke="#1f1a17" stroke-width=".25"/>
<path d="M120.5 161.2h1.3l-.7 1.5z" fill-rule="evenodd" fill="#1f1a17"/>
<path d="M98.5 136.6h1.9M98.6 136.4v18.9M100.9 136.6h2.3M112.8 136.6h2M115.4 136.7h2.1M117.3 136.7v1.8M117.3 138.9v16.4M101.4 160.6v4.1M105.4 160.5v4.2M105.6 162.7h5M105.6 164.4l-4.3 .1M114.5 162.8h3" fill="none" stroke="#1f1a17" stroke-width=".34"/>
<path d="M100.7 137v1.1M115.1 137.1v1.1M115.6 138.6l1.2 .1M94.7 155.7h5.4M94.7 160.7h6.2" fill="none" stroke="#1f1a17" stroke-width=".2"/>
<path d="M96.3 162v3.1" fill="none" stroke="#1f1a17" stroke-width=".25"/>
<path d="M96.3 160.7l.6 1.5h-1.2z" fill-rule="evenodd" fill="#1f1a17"/>
<path d="M96.2 151.4v3.1" fill="none" stroke="#1f1a17" stroke-width=".25"/>
<path d="M95.7 154.3l.3 .2 .9-.2-.6 1.4z" fill-rule="evenodd" fill="#1f1a17"/>
<path d="M98.6 156.1v4.3M117.4 156.2v6.6M98.6 161.2v1.6" fill="none" stroke="#1f1a17" stroke-width=".34"/>
<g font-size="4.2">
<text x="181.2" y="19.3">PDS1040</text>
<text x="18.7" y="110.2">Package Outline Dimensions</text>
<text x="18.7" y="189.8">Suggested Pad Layout</text>
</g>
<text font-size="3.5" fill="#231f20" x="20.3" y="270.9">PDS1040</text>
<g font-size="2.8" fill="#1f1a17">
<text x="32.2" y="26.4">200</text>
<text x="32.2" y="31.8">180</text>
<text x="32.1" y="38">160</text>
<text x="32.1" y="44.2">140</text>
<text x="32.1" y="50.6">120</text>
<text x="32.2" y="56.9">100</text>
<text x="33.7" y="63.3">80</text>
<text x="33.8" y="69.7">60</text>
<text x="33.8" y="76.2">40</text>
<text x="33.7" y="82.4">20</text>
<text x="30.2" y="85.2" transform="rotate(-90 30.2 85.2)">T , DERATED AMBIENT TEMPERATURE (°C)</text>
<text x="35.2" y="87.9">0</text>
<text x="37.5" y="90.4">0</text>
<text x="49" y="94">V , DC REVERSE VOLTAGE (V)</text>
<text x="51.8" y="90.5">10</text>
<text x="68" y="90.6">20</text>
<text x="84" y="90.5">30</text>
<text x="98.5" y="90.5">40</text>
<text x="45.3" y="97.8">Fig. 7 Operating Temperature Derating</text>
</g>
<g font-size="2.8">
<text x="18.7" y="117.8">Please see AP02002 at http://www.diodes.com/datasheets/ap02002.pdf for latest version.</text>
<text x="145.5" y="124.9">POWERDI 5</text>
<text x="138.9" y="128.3">Dim</text>
<text x="140.5" y="131.7">A</text>
<text x="150" y="131.7">1.05</text>
<text x="150.3" y="128.3">Min</text>
<text x="162.2" y="128.3">Max</text>
<text x="162.2" y="131.7">1.15</text>
<text x="139.7" y="135.1">A2</text>
<text x="150" y="135.1">0.33</text>
<text x="162.2" y="135.1">0.43</text>
<text x="139.9" y="138.5">b1</text>
<text x="139.9" y="142">b2</text>
<text x="150" y="138.5">0.80</text>
<text x="150" y="142">1.70</text>
<text x="162.2" y="138.5">0.99</text>
<text x="162.2" y="142">1.88</text>
<text x="139.7" y="148.8">D2</text>
<text x="140.5" y="145.4">D</text>
<text x="150" y="145.4">3.90</text>
<text x="152" y="148.8">3.054 Typ</text>
<text x="162.2" y="145.4">4.05</text>
<text x="140.6" y="152.2">E</text>
<text x="140.8" y="155.7">e</text>
<text x="150" y="152.2">6.40</text>
<text x="152.7" y="155.7">1.84 Typ</text>
<text x="162.2" y="152.2">6.60</text>
<text x="139.8" y="159.1">E1</text>
<text x="150" y="159.1">5.30</text>
<text x="162.2" y="159.1">5.45</text>
<text x="139.8" y="162.5">E2</text>
<text x="140.7" y="165.9">L</text>
<text x="150" y="165.9">0.75</text>
<text x="152" y="162.5">3.549 Typ</text>
<text x="162.2" y="165.9">0.95</text>
<text x="139.9" y="169.3">L1</text>
<text x="140.2" y="172.8">W</text>
<text x="150" y="172.8">1.10</text>
<text x="150" y="169.3">0.50</text>
<text x="162.2" y="172.8">1.41</text>
<text x="162.2" y="169.3">0.65</text>
<text x="138.9" y="176.2">All Dimensions in mm</text>
<text x="18.7" y="197.4">Please see AP02001 at http://www.diodes.com/datasheets/ap02001.pdf for the latest version.</text>
<text x="117.6" y="214.3">Dimensions</text>
<text x="137.7" y="214.3">Value (in mm)</text>
<text x="124.5" y="221.3">G</text>
<text x="124.6" y="217.8">C</text>
<text x="143.4" y="221.3">0.852</text>
<text x="143.4" y="217.8">1.840</text>
<text x="124.7" y="224.8">X</text>
<text x="143.4" y="224.8">3.360</text>
<text x="123.9" y="228.3">X1</text>
<text x="124.7" y="231.8">Y</text>
<text x="143.4" y="228.3">1.390</text>
<text x="143.4" y="231.8">4.860</text>
<text x="123.9" y="235.4">Y1</text>
<text x="143.4" y="235.4">1.400</text>
<text x="100.3" y="273.5">www.diodes.com</text>
<text x="108.3" y="270.2">4 of 5</text>
</g>
<text font-size="2.8" fill="#231f20" x="186.1" y="270.6">October 2012</text>
<g font-size="2.5" fill="#131516">
<text x="80.9" y="203.7">X</text>
<text x="65.9" y="222.2">Y</text>
<text x="73.7" y="245.4">(2x)</text>
<text x="74.4" y="242.7">X1</text>
<text x="96.8" y="244.7">G</text>
<text x="62.8" y="250.7">Y1</text>
<text x="62.2" y="253.5">(2x)</text>
<text x="81" y="261.8">C</text>
</g>
<text font-size="2.5" fill="#231f20" x="20.3" y="267.1">POWERDI is a registered trademark of Diodes Incorporated.</text>
<text font-size="2.5" x="20.3" y="274">Document number: DS30538 Rev. 10 - 2</text>
<g font-size="2.4" fill="#1f1a17">
<text x="52.1" y="125.8">D</text>
<text x="76.8" y="123.6">A</text>
<text x="86.2" y="130.4">A2</text>
<text x="106.4" y="128.2">D2</text>
<text x="52" y="132">b2</text>
<text x="123.6" y="137.3">L</text>
<text x="66" y="148.8">E</text>
<text x="83" y="150">E1</text>
<text x="119.9" y="148">E2</text>
<text x="95.2" y="159.2">W</text>
<text x="122.6" y="161.5">L1</text>
<text x="52.7" y="169.4">e</text>
<text x="42.9" y="176.4">b1</text>
<text x="61.3" y="176.4">b1</text>
<text x="84.4" y="176.5">A2</text>
</g>
<g font-size="2.1" fill="#1f1a17">
<text x="31" y="83.5" transform="rotate(-90 31 83.5)">A</text>
<text x="51" y="94.8">R</text>
</g>
<text font-size="2.1" fill="#231f20" x="182" y="273.2">© Diodes Incorporated</text>
<text font-size="1.8" x="159" y="123.4">®</text>
</svg>
